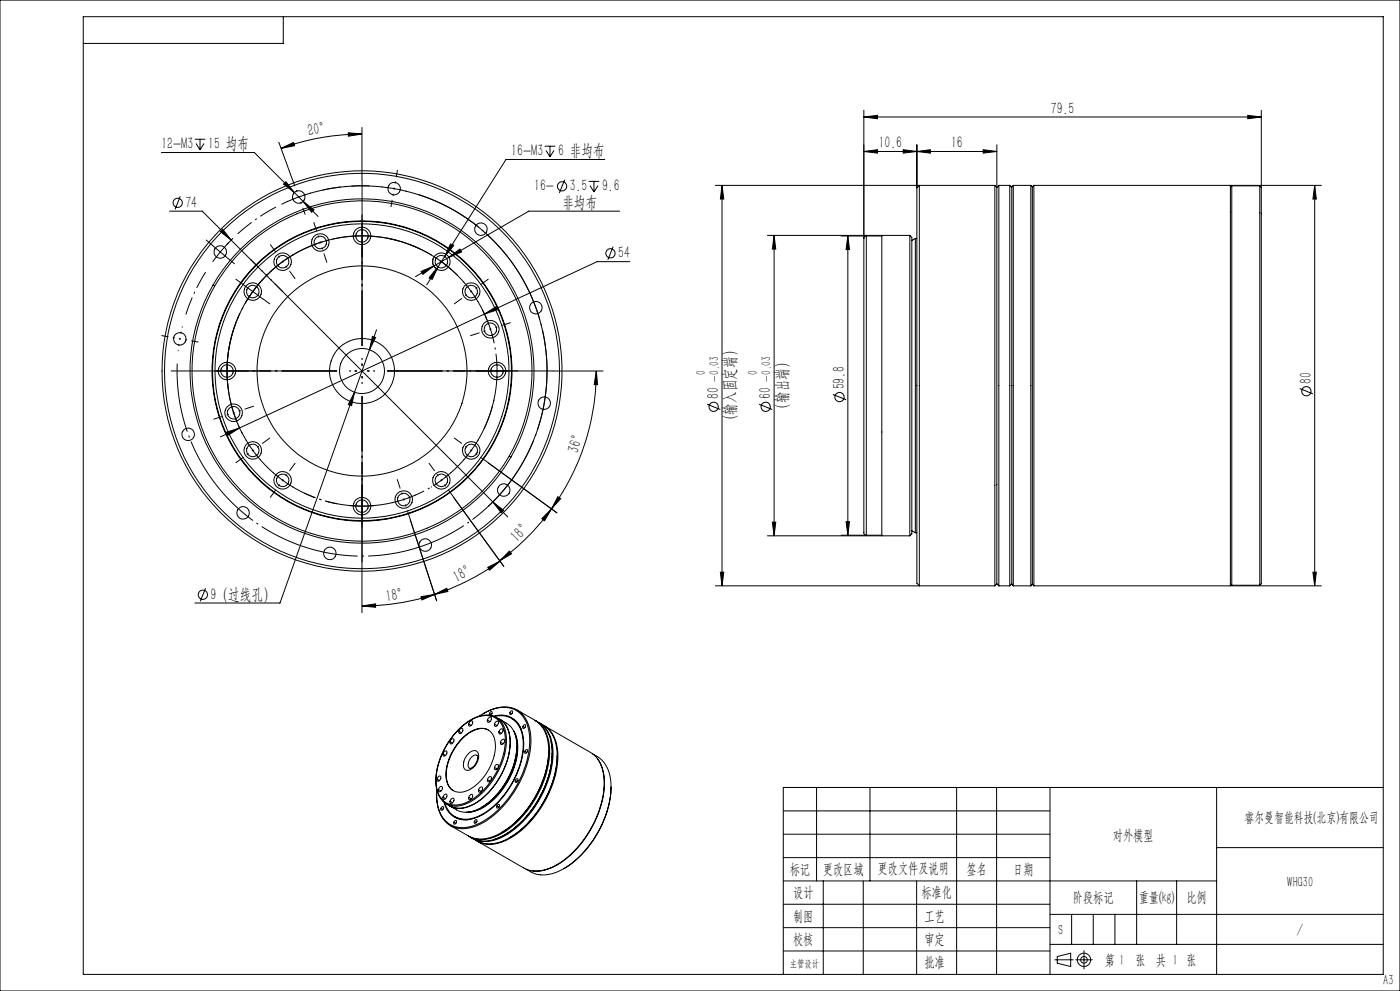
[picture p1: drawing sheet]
<svg xmlns="http://www.w3.org/2000/svg" width="420mm" height="297mm" viewBox="0 0 420 297" stroke-linecap="round" stroke-linejoin="round" font-family="sans-serif">
<g fill="none" stroke="#000" stroke-width=".3">
<path d="M0 0h420v297h-420zM25 5h390v287h-390zM85 5v8h-60M104.5 39.8l4.1 .4-4.1 .6zM108.6 38.2v15.6M259.2 35.1l4-.5v1zM259.2 33.1v38.4M259.2 35.1h119.2M374.3 34.6l4.1 .5-4.1 .5zM378.4 33.1v23.1M48.4 45.7h27.9l12 12M54.1 58.8l-1.6 4"/>
<path d="M58.4 41.7h3.2M58.8 43l1.2 1.9M60 41.7v3.2M61.2 43l-1.2 1.9M83.6 42.6l4.1 11.2M84.3 44.5l3.7-1.8 .3 1zM85.1 55.2l.7-.7 2.5 3.2zM88.3 57.7l2.6 2.7M108.6 40.2a71.3 71.3 0 0 0-24.3 4.3M163.4 43.8h3.2M163.8 45.1l1.2 1.9M165 43.8v3.2"/>
<path d="M166.2 45.1l-1.2 1.9M169.4 53.9l-1.6 3.9M176.6 54.4h3.2M177 55.6l1.2 1.9M178.2 54.4v3.1M179.4 55.6l-1.2 1.9M181.4 47.8h-29.6l-23.8 37.6M214.6 55.6h83.8M216.6 55.6l.5 4.1h-1zM216.6 55.6v120M259.2 45.4l4-.5v1zM259.2 45.4h39.8"/>
<path d="M271 44.9l4.1 .5-4.1 .5zM275.1 45.4l4-.5v1zM275.1 43.4v12.9M275.1 56.3l.7-.7v120l-.7-.8zM295 44.9l4 .5-4 .5zM298.4 55.6v120M298.4 55.6l.6 .6M299 43.4v12.8M299 56.2v118.8M299.6 55.6v120M299.6 55.6h3.3M299.6 55.6l-.6 .6"/>
<path d="M302.9 55.6v120M302.9 55.6l.6 .6M304 55.6v120M304 55.6l-.5 .4v119.1l.5 .5M304 55.6h5.2M309.2 55.6v120M309.2 55.6l.5 .4M309.7 56v119.1M310.2 55.6v120M310.2 55.6h86.2M310.2 55.6l-.5 .4M369.1 55.6v120"/>
<path d="M369.5 55.7v119.7M369.5 55.7l-.4 .5M369.5 55.7h8.4M377.9 55.7v119.7M377.9 55.7l.5 .5M378.4 56.2v118.8l-.5 .4M394.4 55.6l.5 4.1h-1zM394.4 55.6v120M50.9 63.3h9.8l8.7 8.7M63.2 73.1l2.9 2.4M66.1 75.5l-2.3 3M66.1 75.5l2.9 2.4"/>
<path d="M66.1 69.4l.7-.7 2.6 3.3zM68.6 72.7l-2.5 2.8M69.4 72l78.4 78.4M69.9 71.4l-1.9 2M84.5 61.2a55.5 55.5 0 0 1 69.9 18.7 55.5 55.5 0 0 1-8 71.9M90.9 60.4l3.3 2.5-.7 .7zM90.9 60.4l4.5 4.5M129.9 77.6a2.64 2.64 0 0 0 1.5 3.3M134.7 77.1l3.3-2.5 .5 .9zM135.1 73.1l.9 .6-2.6 3.1zM183.9 73.9l-1.5 4M185.9 63.3h-27.3l-34 19.6"/>
<path d="M188.9 78.4h-9.8l-33.8 15.7M230.2 70.6h42.7M232.2 70.6l.5 4h-1zM232.2 70.6v90M254.4 70.7l.4 4.1h-1zM254.4 70.7v89.7M259.3 71l.6-.3-.1 89.7a1.1 1.1 0 0 1-.6-1.5zM264.5 70.6v90M264.5 70.7h-12.2M272.9 70.6v90M272.9 70.6l.6 .6v88.8l-.6 .6M274.6 71.5v88.2"/>
<path d="M274.6 71.5l-1.1 .6M274.6 71.5h.5M63.9 85.4a51.6 51.6 0 0 0 18.9 70.5 51.6 51.6 0 0 0 70.5-18.9M63.9 85.4a51.6 51.6 0 0 1 70.5-18.9 51.6 51.6 0 0 1 18.9 70.5M63.9 85.4l.5 .3M72.8 85.2l3 2.2M75.8 87.4l3.1 2.2M75.8 87.4l-2 3.1M78.2 84.5l-2.4 2.9M113 98.8l-2.2 6M126.3 81.3l3.8-1.6-3.2 2.5zM131.4 80l-1.8 3.7-.8-.5z"/>
<path d="M137.2 82.5a40.5 40.5 0 0 0-52.6-3.9 40.5 40.5 0 0 0-11.9 51.5M144.7 92.8l1.4 3.2M145.3 94.1l3.5-2.2 .4 .9zM145.3 94.1l-73.4 34.2M106.4 117.5l-.9 4.1-1-.4zM106.4 117.5l-22.4 63.2h-25.5M110.8 104.8l-4.4 12.7M111.7 100.8l1 .3-1.9 3.7zM165.9 111.2h15M178.9 111.2l.4 4.1-1-.1zM178.9 111.2a69.8 69.8 0 0 1-13.4 41.3M249.9 118.2l3.9 1.6"/>
<path d="M389.9 116.4l4 1.6M67.9 129.5l4-1.2-3.5 2.2zM71.9 128.3l-5.8 2.6M146.5 138.7l20.6 15M152.8 136.7l.5 .3M212.1 121.1l4 1.6M227.7 121.1l4 1.6M104.8 151.5l2.9 .2 4.7-.2M108.6 148v35.6M123.1 155.8l7.9 24.3M136.1 149.1l15.1 20.7M147.8 150.4l3.3 2.6-.7 .7z"/>
<path d="M147.8 150.4l4.5 4.5M165.5 152.5l-2.1 3.6-.8-.7zM165.5 152.5a70.6 70.6 0 0 1-15.6 15.6M167.4 148.9l.8 .5-2.7 3.1zM231.7 156.5h1l-.5 4.1zM253.8 156.3h1l-.4 4.1zM273.5 159.1l1.1 .6M274.6 159.7h.5M61.7 176.3l-1.6 3.9M126.3 178.8l4.1-.7-3.8 1.7zM130.4 178.1a70.9 70.9 0 0 1-21.8 3.5M130.4 178.1l3.6-1.8 .4 1z"/>
<path d="M146.3 170l3.7-1.8-3.1 2.7zM149.9 168.1l2.9-2.9 .7 .8zM150 168.2a71 71 0 0 1-19.6 9.9M214.6 175.6h83.8M216.1 171.5h1l-.5 4.1zM230.2 160.6h42.7M252.3 160.4h12.2M299 175l.6 .6M299 175l-.6 .6M299.6 175.6h3.3M303.5 175l-.6 .6M304 175.6h5.2"/>
<path d="M309.7 175.1l.5 .5M309.7 175.1l-.5 .5M310.2 175.6h86.2M369.1 175l.4 .4M369.5 175.4h8.4M393.9 171.5h1l-.5 4.1zM108.6 181.6l4.1-.6v1zM137.5 218.8a11.4 11.4 0 0 1 9.7-4.2 6.5 6.5 0 0 1 4.4 6.9 22.4 22.4 0 0 1-11.7 19 5.8 5.8 0 0 1-8.8-4 20.6 20.6 0 0 1 5.3-16.5zM137.7 219.2l.7 .4M138.1 218.5a.53 .53 0 0 1 .8 0 .53 .53 0 0 1-.2 .8 .57 .57 0 0 1-.9 .5 .57 .57 0 0 1 0-1zM140.6 217l.8 .4M141 216.2a.47 .47 0 0 1 .8 0 .47 .47 0 0 1-.1 .7 .58 .58 0 0 1-.4 .7 .58 .58 0 0 1-.7-.5z"/>
<path d="M143.8 214.6a11.3 11.3 0 0 1 10.4-2 9.2 9.2 0 0 1 4.7 8.6 30.5 30.5 0 0 1-14.3 25.1 9.2 9.2 0 0 1-10.3 .3 10.5 10.5 0 0 1-3.3-8.5M145 213.9a9.9 9.9 0 0 1 10.8-.7 11.6 11.6 0 0 1 3.4 10.8 31.3 31.3 0 0 1-14.6 22.7 9.3 9.3 0 0 1-10.4 .1 10.9 10.9 0 0 1-3.2-8.7M146.2 215.8l.8 .4M146.5 215.3a.51 .51 0 0 1 .8-.4 .51 .51 0 0 1 .1 .9 .6 .6 0 0 1-.5 .7 .6 .6 0 0 1-.7-.5zM146.5 218.8a6 6 0 0 0-6.4 1.4 15.5 15.5 0 0 0-6 13.9 4.1 4.1 0 0 0 1.9 2.9M146.8 213.8l.1 .5M146.8 213.8a.45 .45 0 0 1 .3-.5 .45 .45 0 0 1 .6 .2l-.2 .5-.4 .4M146.8 213.8l.6 .3M147.7 214.5a10 10 0 0 0-9.1 3.1 22.6 22.6 0 0 0-7.8 18.1 6.1 6.1 0 0 0 9.4 5.1 22.5 22.5 0 0 0 11.6-20.6 6.2 6.2 0 0 0-4-5.6M148.1 214.6a6.7 6.7 0 0 1 8.9 6.1 25.6 25.6 0 0 1-7.2 19.4 15 15 0 0 1-10.7 5.6 6.4 6.4 0 0 1-5.9-5.3M148.3 214.7a6.5 6.5 0 0 1 8.5 6.1 24.8 24.8 0 0 1-6.7 18.7l-.6 .7M148.3 217l.8 .5"/>
<path d="M148.7 216.3a.49 .49 0 0 1 .8-.1 .49 .49 0 0 1-.1 .8 .6 .6 0 0 1-.4 .7 .6 .6 0 0 1-.7-.3zM148.8 215a7.5 7.5 0 0 1 4.2 7.8 23.3 23.3 0 0 1-11.1 18.3 7.2 7.2 0 0 1-6.9 .4M149.3 215.3a6.5 6.5 0 0 1 3.7 6.1 23 23 0 0 1-11.1 19.8 6.8 6.8 0 0 1-7.5 0M149.7 219.3l.8 .5M150 218.8a.52 .52 0 0 1 .7-.3 .52 .52 0 0 1 .1 .8 .6 .6 0 0 1-.4 .7 .6 .6 0 0 1-.7-.3zM150 215.6l1.9 1.1a7.8 7.8 0 0 1 3.1 8 23.2 23.2 0 0 1-11.7 17.9 6.9 6.9 0 0 1-6.4 .1l-1.9-1.1M153 213.6l.6 .3M153.1 213.3a.4 .4 0 0 1 .7-.2 .4 .4 0 0 1-.1 .7 .41 .41 0 0 1-.7 .3 .41 .41 0 0 1 .1-.7zM153.5 215.3a6.1 6.1 0 0 1 2.9 3.3M154 218.9a13.2 13.2 0 0 1 .1 11.5 21.2 21.2 0 0 1-11.1 12.5l-1.7 .5h-1.4M154.4 219.7a16.5 16.5 0 0 1-1.7 13.6 18.9 18.9 0 0 1-10.9 9.9l-1.1 .1M155.1 212.8l5.4 3.1a9.7 9.7 0 0 1 4.1 8.7 25.1 25.1 0 0 1-1.9 9.7"/>
<path d="M156.8 217.7l.7 .3M157.2 217.3a.34 .34 0 0 1 .5 0 .34 .34 0 0 1-.1 .5 .42 .42 0 0 1-.3 .5 .42 .42 0 0 1-.5-.3zM160.6 216a9.7 9.7 0 0 1 4.3 8.8 30.7 30.7 0 0 1-15.4 25.5 9.4 9.4 0 0 1-8.9 .3M160.8 216a9.2 9.2 0 0 1 4.8 8.5 30.6 30.6 0 0 1-15.3 26.3 9.2 9.2 0 0 1-9.5-.1M161.6 216.6a9.7 9.7 0 0 1 4.3 8.8 30.7 30.7 0 0 1-15.3 25.5 9.4 9.4 0 0 1-9 .3M161.8 216.6a9.3 9.3 0 0 1 5.3 8.7 30.7 30.7 0 0 1-14.6 26 9.6 9.6 0 0 1-10.7 0M163.1 217.4a9.8 9.8 0 0 1 4.3 9.1 31.1 31.1 0 0 1-14.9 25 9.7 9.7 0 0 1-9.4 .6M163.2 217.5l13.9 8a9.7 9.7 0 0 1 4.2 8.6 30.9 30.9 0 0 1-15.3 25.6 9.5 9.5 0 0 1-8.9 .4l-13.9-8M131 236.7v1.4M131.1 233.5l.7 .4M131.3 232.9a.54 .54 0 0 1 .9-.2 .54 .54 0 0 1-.1 .9 .57 .57 0 0 1-.9 .5 .57 .57 0 0 1 0-1zM131.6 236.6l.7 .5"/>
<path d="M131.9 235.9a.53 .53 0 0 1 .9 0 .53 .53 0 0 1-.3 .8 .53 .53 0 0 1-.4 .6 .53 .53 0 0 1-.6-.3zM132.9 238.9l.8 .5M132.9 226l.8 .4M133.3 238.2a.49 .49 0 0 1 .7-.1 .49 .49 0 0 1 0 .8 .62 .62 0 0 1-.4 .6 .62 .62 0 0 1-.7-.2zM133.3 225.2a.49 .49 0 0 1 .8 0 .49 .49 0 0 1-.1 .7 .59 .59 0 0 1-.5 .7 .59 .59 0 0 1-.6-.5zM135 222.3l.8 .4M135.4 239.4a.48 .48 0 0 1 .8 0 .48 .48 0 0 1-.1 .7 .57 .57 0 0 1-.5 .7 .57 .57 0 0 1-.6-.5zM135.4 221.6a.48 .48 0 0 1 .7-.1 .48 .48 0 0 1 0 .7 .6 .6 0 0 1-.4 .7 .6 .6 0 0 1-.7-.3zM138 221.9a8.2 8.2 0 0 1 7.7-3.5 5.1 5.1 0 0 1 2.9 5.5 15.5 15.5 0 0 1-9.2 13.3 4.2 4.2 0 0 1-5.6-4.3 16.1 16.1 0 0 1 4.2-11zM140.6 239l.8 .4M140.7 225.7a1.57 1.57 0 0 1 1.5-.8 1.57 1.57 0 0 1 1.3 1.1 4.4 4.4 0 0 1-3.3 4.9 1.9 1.9 0 0 1-1-2.9l.5-1.1zM141 238.3a.47 .47 0 0 1 .8-.1 .47 .47 0 0 1-.1 .7 .58 .58 0 0 1-.4 .7 .58 .58 0 0 1-.7-.4z"/>
<path d="M143.1 226.4a3.3 3.3 0 0 1-2.2 3.9 2.51 2.51 0 0 1 1-3.7l.5-.3 .8 .1M143.6 236.7l.8 .5M144 236a.49 .49 0 0 1 .7 0 .49 .49 0 0 1 0 .7 .6 .6 0 0 1-.4 .7 .6 .6 0 0 1-.8-.3zM146.2 233.6l.8 .5M146.6 232.9a.49 .49 0 0 1 .8 0 .49 .49 0 0 1 0 .7 .62 .62 0 0 1-.5 .7 .62 .62 0 0 1-.7-.3zM148.3 230l.8 .4M148.7 229.3a.48 .48 0 0 1 .8-.1 .48 .48 0 0 1-.1 .7 .62 .62 0 0 1-.4 .7 .62 .62 0 0 1-.7-.2zM150.1 222.5l.9 .4M150.4 221.9a.56 .56 0 0 1 .9-.2 .56 .56 0 0 1-.1 .9 .58 .58 0 0 1-.9 .5 .58 .58 0 0 1 0-1zM154.6 233.9l.6 .3M154.8 233.6l.1-.1a.39 .39 0 0 1 .6 .1 .39 .39 0 0 1-.2 .5 .42 .42 0 0 1-.6 .4 .42 .42 0 0 1 0-.8zM155 223.6a22.9 22.9 0 0 1-10.5 18.4"/>
<path d="M157.4 225.2l.6 .3M157.6 224.9a.4 .4 0 0 1 .7-.2 .4 .4 0 0 1-.1 .7l-.4 .3a.45 .45 0 0 1-.5-.3 .45 .45 0 0 1 .3-.5zM162.7 234.3a29.1 29.1 0 0 1-14.4 16.3 8.9 8.9 0 0 1-7.8-.1l-5.4-3.1M162.7 234.3h.1M162.7 234.3a30.1 30.1 0 0 1-12.2 15.2M164.6 225v.6a26.8 26.8 0 0 1-1.9 8.7M165.3 222.3a26.4 26.4 0 0 1-5.1 19.5 23.9 23.9 0 0 1-11.8 9.7M165.7 225.6a30.9 30.9 0 0 1-14.2 24.6M167.1 226.5a31 31 0 0 1-14.1 24.5M177.8 226a9.8 9.8 0 0 1 5.5 10.1 31 31 0 0 1-14.5 24.4 9.6 9.6 0 0 1-11 0M179.2 227.4a15.6 15.6 0 0 1 1.3 13.2 30.5 30.5 0 0 1-14.7 19.3 10.6 10.6 0 0 1-6 1.1M183.3 235.9a30.9 30.9 0 0 1-14.1 24.4"/>
<path d="M245 236v28M261 236v28M287 236v56M299 236v56M315 236v56M365 236v56M415 236h-180v56M132.3 242.2l.6 .4M132.5 241.9a.35 .35 0 0 1 .5-.1 .35 .35 0 0 1 0 .5 .43 .43 0 0 1-.3 .5 .43 .43 0 0 1-.5-.2zM133.9 240.9l1.1 .6M135 240.1l.8 .5M136.2 246.4l.6 .4"/>
<path d="M136.3 246.1a.35 .35 0 0 1 .6-.2 .35 .35 0 0 1 0 .6 .43 .43 0 0 1-.3 .5 .43 .43 0 0 1-.5-.3zM136.5 244.8a6.3 6.3 0 0 0 4.3 .8M142.3 246.2l.6 .3M142.6 245.7a.34 .34 0 0 1 .5 0 .34 .34 0 0 1 0 .5 .47 .47 0 0 1-.4 .6 .47 .47 0 0 1-.6-.4 .47 .47 0 0 1 .4-.5zM149 241.6l.6 .3M149.3 241.2l.2-.1a.57 .57 0 0 1 .4 .7 .57 .57 0 0 1-.7 .4 .62 .62 0 0 1 .1-1zM149.5 240.2a14.4 14.4 0 0 1-10.6 5.3 6.3 6.3 0 0 1-5.5-4.9M149.5 240.2l.1 .1M235 257h80M235 250h80M235 243h80M365 254h50"/>
<path d="M235 264h130M235 278h80M235 271h80M247 264v28M259 264v28M275 264v28M315 274h100M321.5 274v9M328 274v9M334.5 274v9M341 264v19M353 264v19"/>
<path d="M235 285h80M315 283h100"/>
<circle cx="89.6" cy="59" r="1.89"/>
<circle cx="118.2" cy="56.5" r="1.88"/>
<circle cx="168.6" cy="55.8" r="1.38"/>
<circle cx="53.3" cy="60.8" r="1.38"/>
<circle cx="66.1" cy="75.5" r="1.89"/>
<circle cx="84.8" cy="78.4" r="1.88"/>
<circle cx="84.8" cy="78.4" r="2.63"/>
<circle cx="96.1" cy="72.7" r="1.88"/>
<circle cx="96.1" cy="72.7" r="2.63"/>
<circle cx="108.6" cy="70.7" r="1.87"/>
<circle cx="108.6" cy="70.7" r="2.62"/>
<circle cx="132.4" cy="78.4" r="2.63"/>
<circle cx="132.4" cy="78.4" r="1.88"/>
<circle cx="144.3" cy="68.7" r="1.88"/>
<circle cx="183.1" cy="75.9" r="1.39"/>
<circle cx="75.8" cy="87.4" r="1.88"/>
<circle cx="75.8" cy="87.4" r="2.63"/>
<circle cx="141.4" cy="87.4" r="2.63"/>
<circle cx="141.4" cy="87.4" r="1.88"/>
<circle cx="147.1" cy="98.7" r="1.88"/>
<circle cx="147.1" cy="98.7" r="2.62"/>
<circle cx="160.8" cy="92.2" r="1.87"/>
<circle cx="53.9" cy="101.6" r="1.88"/>
<circle cx="68.1" cy="111.2" r="1.87"/>
<circle cx="68.1" cy="111.2" r="2.62"/>
<circle cx="108.6" cy="111.2" r="45"/>
<circle cx="108.6" cy="111.2" r="44.1"/>
<circle cx="108.6" cy="111.2" r="6.8"/>
<circle cx="108.6" cy="111.2" r="59.2"/>
<circle cx="108.6" cy="111.2" r="51"/>
<circle cx="108.6" cy="111.2" r="31.5"/>
<circle cx="108.6" cy="111.2" r="60"/>
<circle cx="108.6" cy="111.2" r="9.7"/>
<circle cx="108.6" cy="111.2" r="44.9"/>
<circle cx="149.1" cy="111.2" r="1.87"/>
<circle cx="149.1" cy="111.2" r="2.62"/>
<circle cx="251.8" cy="119" r="1.39"/>
<circle cx="391.9" cy="117.3" r="1.39"/>
<circle cx="56.4" cy="130.2" r="1.87"/>
<circle cx="70.1" cy="123.7" r="1.87"/>
<circle cx="70.1" cy="123.7" r="2.62"/>
<circle cx="75.8" cy="135" r="1.87"/>
<circle cx="75.8" cy="135" r="2.62"/>
<circle cx="141.3" cy="135" r="2.62"/>
<circle cx="141.4" cy="135" r="1.87"/>
<circle cx="163.3" cy="120.8" r="1.87"/>
<circle cx="214.1" cy="121.9" r="1.38"/>
<circle cx="229.7" cy="121.9" r="1.38"/>
<circle cx="72.9" cy="153.7" r="1.87"/>
<circle cx="84.8" cy="144" r="1.87"/>
<circle cx="84.8" cy="144" r="2.62"/>
<circle cx="108.6" cy="151.7" r="1.88"/>
<circle cx="108.6" cy="151.7" r="2.62"/>
<circle cx="121.1" cy="149.7" r="2.62"/>
<circle cx="121.1" cy="149.7" r="1.87"/>
<circle cx="132.4" cy="144" r="2.62"/>
<circle cx="132.4" cy="144" r="1.87"/>
<circle cx="151.1" cy="146.9" r="1.87"/>
<circle cx="60.9" cy="178.2" r="1.39"/>
<circle cx="99" cy="165.8" r="1.87"/>
<circle cx="127.6" cy="163.3" r="1.88"/>
</g>
<g fill="none" stroke="#000" stroke-width=".3" stroke-dasharray="30.5 1.3 .6 1.3" stroke-dashoffset="30.2" stroke-linecap="butt">
<path d="M89.6 59l-3.4 1.4M89.6 59l3.6-1.1M89.6 59l-1.2-3.5M89.6 59l1.3 3.5M118.3 56.5l-3.8-.5M118.3 56.5l3.6 .8M118.3 56.5l.6-3.7M118.3 56.5l-.7 3.7M84.8 78.4l-2.9 2.4M84.8 78.4l3.1-2.1M84.8 78.4l-2.2-3M84.8 78.4l2.2 3"/>
<path d="M96.1 72.7l-3.5 1.3M96.1 72.7l3.6-1M96.1 72.7l-1.2-3.6M96.1 72.7l1.2 3.5M108.6 70.7l-3.7 .1M108.6 70.7l3.8 .1M108.6 70.7v-3.8M108.6 70.7v3.7M132.4 78.4l-3.1-2.1M132.4 78.4l3 2.4M132.4 78.4l2.2-3M132.4 78.4l-2.2 3"/>
<path d="M80 82.5l-2.5 2.8M80 82.5l2.8-2.5M80 82.5l-2.7-2.6M80 82.5l2.6 2.7M141.4 87.4l-2.4-3M141.4 87.4l2 3.1M141.4 87.4l3-2.2M141.4 87.4l-3.1 2.2M147.1 98.7l-1.3-3.5M147.1 98.7l1 3.6M147.1 98.7l3.6-1.2M147.1 98.7l-3.5 1.1"/>
<path d="M54 101.5l-.6 3.7M54 101.5l.7-3.6M54 101.5l-3.7-.6M54 101.5l3.7 .7M108.6 111.2v-3.8M108.6 111.2h-3.7M108.6 111.2v3.7M108.6 111.2h3.8M149.1 111.2l-.2-3.8M149.1 111.2l-.2 3.7M149.1 111.2h3.8M149.1 111.2h-3.7"/>
<path d="M70.1 123.7l1.3 3.5M70.1 123.7l-1-3.6M70.1 123.7l-3.6 1.1M70.1 123.7l3.6-1.2M75.9 135l2.3 2.9M75.9 135l-2.1-3.2M75.9 135l-3.1 2.2M75.9 135l3-2.2M141.4 135l2-3.2M141.4 135l-2.4 2.9M141.4 135l3 2.2M141.4 135l-3.1-2.2"/>
<path d="M84.8 143.9l3.1 2.1M84.8 143.9l-2.9-2.3M84.8 143.9l-2.2 3.1M84.8 143.9l2.2-3M121.1 149.7l3.5-1.3M121.1 149.7l-3.6 1M121.1 149.7l1.2 3.6M121.1 149.7l-1.1-3.6M132.4 143.9l3-2.3M132.4 143.9l-3.1 2.1M132.4 143.9l2.2 3.1M132.4 143.9l-2.2-3"/>
</g>
<path d="M126 74.6l-5.3-2.1-4.6-1.1M91.3 147.8l5.3 2 4.6 1.2" fill="none" stroke="#000" stroke-width=".3" stroke-dasharray="30.5 1.3 .6 1.3" stroke-dashoffset="26.8" stroke-linecap="butt"/>
<path d="M72 93.8a40.5 40.5 0 0 0 24.1 55.9 40.5 40.5 0 0 0 52.3-31.1" fill="none" stroke="#000" stroke-width=".3" stroke-dasharray="30.5 1.3 .6 1.3" stroke-dashoffset="-3.1" stroke-linecap="butt"/>
<path d="M110.8 55.7l-6.5 .1-7.5 1.1M82.8 62.1l-6.5 3.9-5 4.1M61.7 81.6l-3.2 5.6-2.7 7.1" fill="none" stroke="#000" stroke-width=".3" stroke-dasharray="30.5 1.3 .6 1.3" stroke-dashoffset="25" stroke-linecap="butt"/>
<path d="M53.2 109a55.5 55.5 0 0 0 48.3 57.2 55.5 55.5 0 0 0 61.3-42.9 55.5 55.5 0 0 0-37.3-65" fill="none" stroke="#000" stroke-width=".3" stroke-dasharray="30.5 1.3 .6 1.3" stroke-dashoffset="9.8" stroke-linecap="butt"/>
<path d="M145.2 128.5a40.5 40.5 0 0 0-30.2-57.3 40.5 40.5 0 0 0-46.5 45.2" fill="none" stroke="#000" stroke-width=".3" stroke-dasharray="30.5 1.3 .6 1.3" stroke-dashoffset="7.3" stroke-linecap="butt"/>
<g fill="none" stroke="#0a0605" stroke-width=".3">
<path d="M316.4 287.7h5.5M317.2 286.7l4-1v4l-4-1zM322.7 287.7h5M325.2 284.9v5.5"/>
<circle cx="325.2" cy="287.7" r="1.01"/>
<circle cx="325.2" cy="287.7" r="2"/>
</g>
<g fill="none" stroke="#000" stroke-width=".3" stroke-dasharray="30.5 1.3 .6 1.3" stroke-linecap="butt">
<path d="M88.4 55.5l-.7-1.8M118.9 52.8l.3-1.8M63.2 73.1l-1.4-1.2M69 77.9l1.4 1.2M77.3 79.9l-2.2-2.2M82.6 75.4l-1.5-2.1M90.9 62.5l.7 1.8M94.9 69.1l-.8-2.5M97.3 76.2l.8 2.5M108.6 66.9v-2.6M108.6 74.4v2.7M117.6 60.2l-.3 1.9"/>
<path d="M134.6 75.4l1.6-2.1M72.8 85.2l-2.1-1.6M78.9 89.6l2.1 1.5M82.6 85.2l2.3 2.2M87 81.4l1.6 2.2M130.2 81.4l-1.5 2.2M138.3 89.6l-2.1 1.5M143.6 99.8l-2.5 .8M144.4 85.2l2.1-1.6M150.7 97.5l2.5-.8M50.3 100.9l-1.9-.3M57.7 102.2l1.8 .3"/>
<path d="M145.4 111.2h-2.7M152.9 111.2h2.6M66.5 124.8l-2.5 .9M72.8 137.2l-2.1 1.5M73.7 122.5l2.5-.8M78.9 132.8l2.1-1.6M138.3 132.8l-2.1-1.6M144.4 137.2l2.1 1.5M82.6 147l-1.5 2.1M87 140.9l1.6-2.1M108.6 155.4v2.7M108.6 147.9v-2.6"/>
<path d="M120 146.1l-.8-2.5M122.3 153.3l.8 2.5M130.2 140.9l-1.5-2.1M134.6 147l1.6 2.1"/>
</g>
<path d="M101.1 111.2h-36.6M108.6 103.7v-36.6M108.6 118.7v36.6M116.1 111.2h36.6" fill="none" stroke="#000" stroke-width=".3" stroke-dasharray="30.5 1.3 .6 1.3" stroke-dashoffset="13.8" stroke-linecap="butt"/>
<path d="M101.1 111.2h-49.8M108.6 103.7v-49.9M108.6 118.7v49.8M116.1 111.2h49.9" fill="none" stroke="#000" stroke-width=".3" stroke-dasharray="30.5 1.3 .6 1.3" stroke-dashoffset="7.1" stroke-linecap="butt"/>
<path d="M101.1 111.2h-36.2M108.6 103.7v-36.3M108.6 118.7v36.2M116.1 111.2h36.3" fill="none" stroke="#000" stroke-width=".3" stroke-dasharray="30.5 1.3 .6 1.3" stroke-dashoffset="13.9" stroke-linecap="butt"/>
<g fill="#000">
<path d="M259.2 35.1l4-.5v1zM374.3 34.6l4.1 .5-4.1 .5z"/>
<path d="M104.5 39.8l4.1 .4-4.1 .6zM84.3 44.5l3.7-1.8 .3 1z"/>
<path d="M259.2 45.4l4-.5v1zM271 44.9l4.1 .5-4.1 .5zM275.1 45.4l4-.5v1zM295 44.9l4 .5-4 .5z"/>
<path d="M394.4 55.6l.5 4.1h-1zM393.9 171.5h1l-.5 4.1zM232.2 70.6l.5 4h-1zM231.7 156.5h1l-.5 4.1zM216.6 55.6l.5 4.1h-1zM216.1 171.5h1l-.5 4.1z"/>
<path d="M90.9 60.4l2.6 3.2 .7-.7zM85.8 54.5l-.7 .7 3.2 2.5zM147.8 150.4l2.6 3.3 .7-.7zM66.1 69.4l3.3 2.6-2.6-3.3zM131.4 80l-2.6 3.2 .8 .5zM135.1 73.1l-1.7 3.7 2.6-3.1zM126.3 81.3l.6 .9 3.2-2.5zM134.7 77.1l3.8-1.6-.5-.9zM67.9 129.5l.5 1 3.5-2.2zM145.3 94.1l3.9-1.3-.4-.9zM111.7 100.8l-.9 4 1.9-3.7zM106.4 117.5l-1.9 3.7 1 .4z"/>
<path d="M167.4 148.9l.8 .5-2.7 3.1zM178.9 111.2l.4 4.1-1-.1z"/>
<path d="M130.4 178.1l3.6-1.8 .4 1zM146.3 170l3.7-1.8-3.1 2.7z"/>
<path d="M149.9 168.1l2.9-2.9 .7 .8zM165.5 152.5l-2.1 3.6-.8-.7z"/>
<path d="M253.8 156.3h1l-.4 4.1zM254.4 70.7l.4 4.1h-1z"/>
<path d="M108.6 181.6l4.1-.6v1zM126.3 178.8l4.1-.7-3.8 1.7z"/>
</g>
<g font-size="5">
<text x="315.3" y="34.1">79.5</text>
<text x="92.7" y="40.9" transform="rotate(-10 92.7 40.9)">20°</text>
<text x="48.4" y="44.7">12-M3</text>
<text x="62.5" y="44.7">15 均布</text>
<text x="153.4" y="46.8">16-M3</text>
<text x="167.4" y="46.8">6 非均布</text>
<text x="263.6" y="44.4">10.6</text>
<text x="285.3" y="44.4">16</text>
<text x="160.3" y="57.3">16-</text>
<text x="170.9" y="57.3">3.5</text>
<text x="180.6" y="57.3">9.6</text>
<text x="55.6" y="62.3">74</text>
<text x="168.7" y="62.3">非均布</text>
<text x="185.4" y="77.4">54</text>
<text x="215.6" y="119.6" transform="rotate(-90 215.6 119.6)">80</text>
<text x="231.2" y="119.6" transform="rotate(-90 231.2 119.6)">60</text>
<text x="253.4" y="116.7" transform="rotate(-90 253.4 116.7)">59.8</text>
<text x="393.4" y="114.9" transform="rotate(-90 393.4 114.9)">80</text>
<text x="236.2" y="124.3" transform="rotate(-90 236.2 124.3)">（输出端）</text>
<text x="220.6" y="127.8" transform="rotate(-90 220.6 127.8)">（输入固定端）</text>
<text x="173.4" y="135.9" transform="rotate(-72 173.4 135.9)">36°</text>
<text x="155.1" y="162.6" transform="rotate(-45 155.1 162.6)">18°</text>
<text x="63.2" y="179.7">9（过线孔）</text>
<text x="137" y="174.6" transform="rotate(-27 137 174.6)">18°</text>
<text x="116" y="180.3" transform="rotate(-9 116 180.3)">18°</text>
</g>
<g font-size="4.4">
<text x="333.9" y="251.6">对外模型</text>
<text x="236.9" y="261.9">标记</text>
<text x="246.9" y="261.9">更改区域</text>
<text x="263.3" y="261.8">更改文件及说明</text>
<text x="289.9" y="261.9">签名</text>
<text x="303.9" y="261.9">日期</text>
<text x="237.9" y="268.9">设计</text>
<text x="276.4" y="268.9">标准化</text>
<text x="386.1" y="265.9">WHG30</text>
<text x="237.9" y="275.9">制图</text>
<text x="277.3" y="275.9">工艺</text>
<text x="321.9" y="270.4">阶段标记</text>
<text x="341.6" y="270.4">重量(kg)</text>
<text x="355.9" y="270.4">比例</text>
<text x="317.6" y="280.2">S</text>
<text x="389" y="279.9">/</text>
<text x="237.9" y="282.9">校核</text>
<text x="277.3" y="282.9">审定</text>
<text x="277.3" y="289.9">批准</text>
<text x="331.4" y="289.1">第 1</text>
<text x="340.6" y="289.1">张 共 1 张</text>
<text x="415" y="295.1">A3</text>
</g>
<text font-size="4.2" x="373.4" y="246.3">睿尔曼智能科技(北京)有限公司</text>
<g font-size="4">
<text x="211.6" y="112.4" transform="rotate(-90 211.6 112.4)">0</text>
<text x="227.2" y="112.4" transform="rotate(-90 227.2 112.4)">0</text>
<text x="215.6" y="114.4" transform="rotate(-90 215.6 114.4)">-0.03</text>
<text x="231.2" y="114.4" transform="rotate(-90 231.2 114.4)">-0.03</text>
</g>
<text font-size="3.1" x="236.9" y="289.9">主管设计</text>
</svg>
